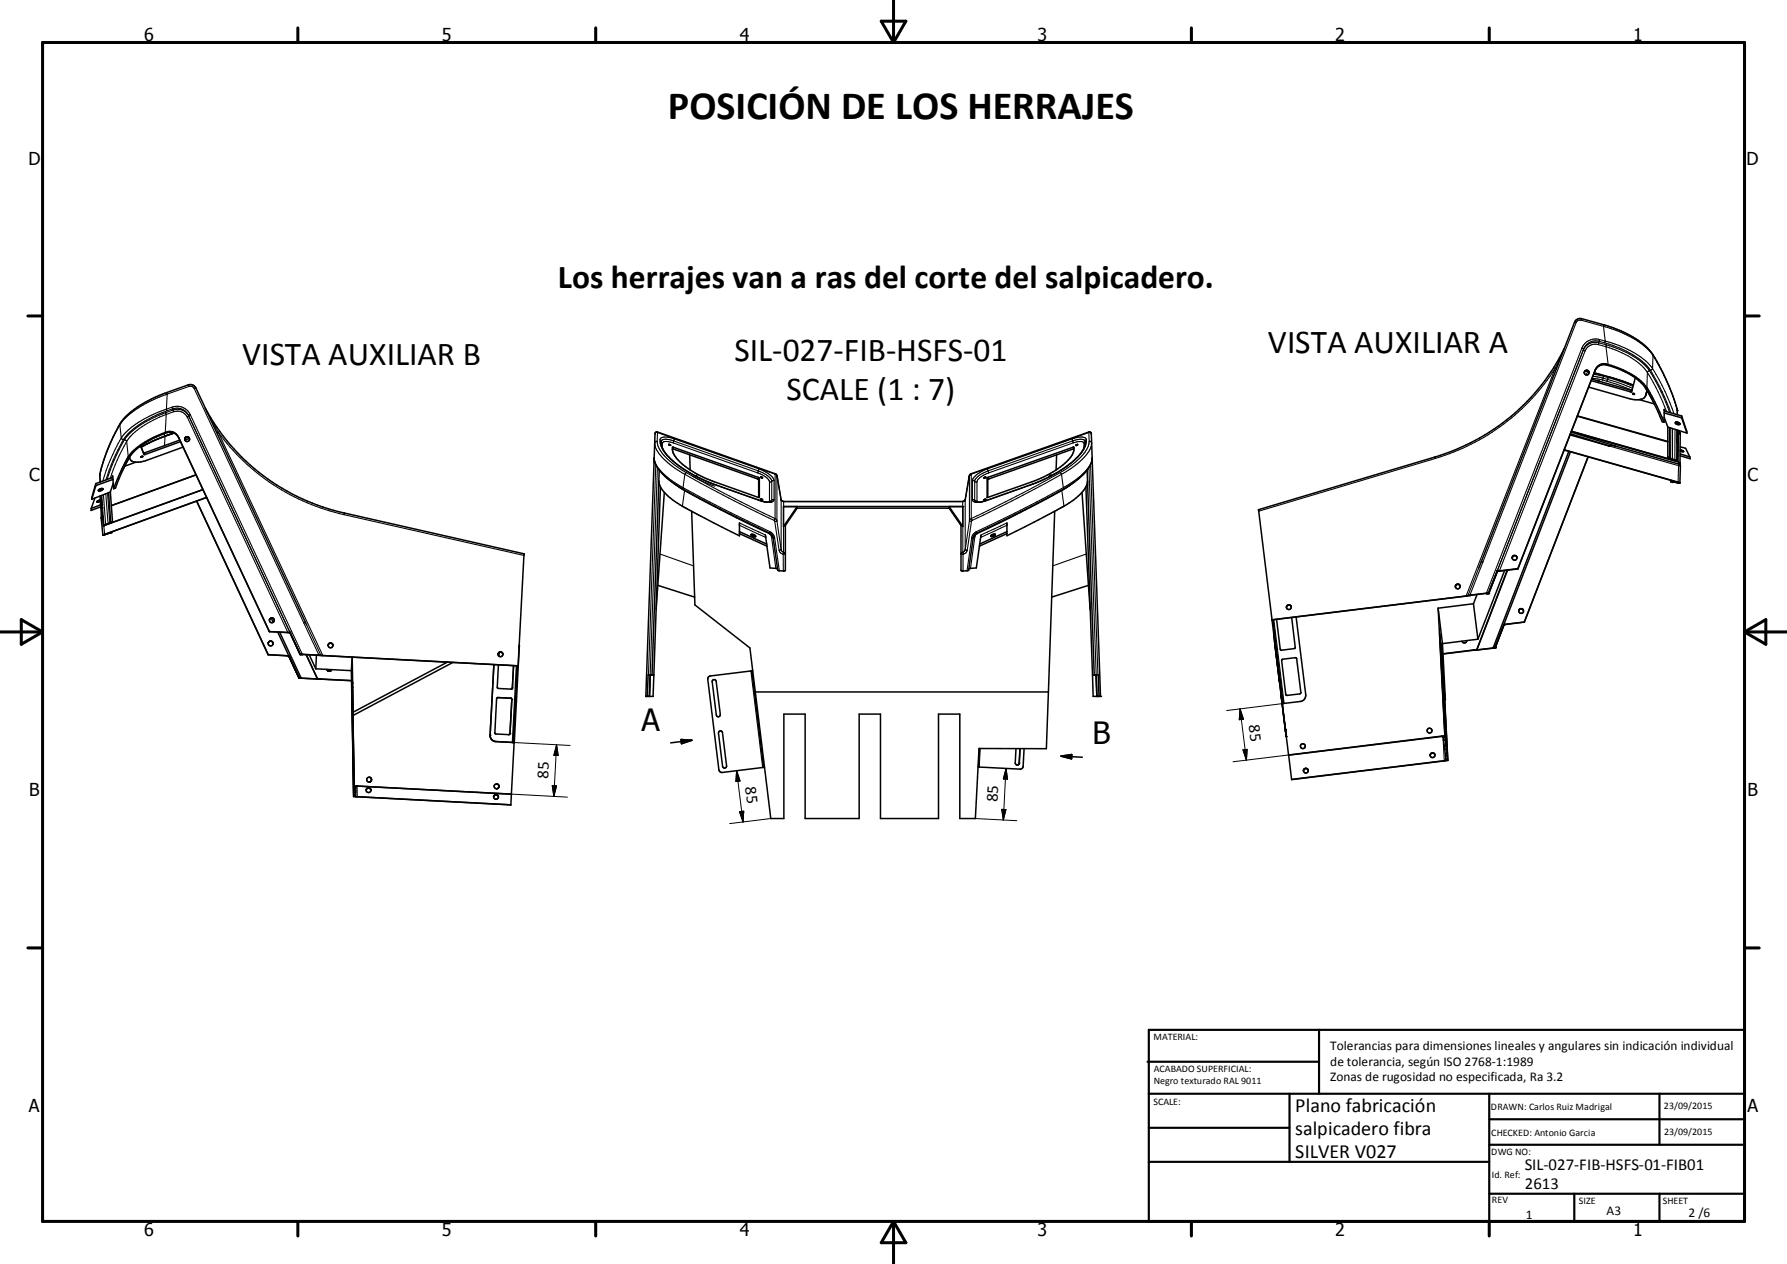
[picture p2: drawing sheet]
<svg xmlns="http://www.w3.org/2000/svg" width="420mm" height="297mm" viewBox="0 0 420 297" stroke-linecap="round" stroke-linejoin="round" font-family="sans-serif">
<g fill="none" stroke="#000" stroke-width=".36">
<path d="M48.2 95.9a49.3 49.3 0 0 0 32.8 24.7l42.2 9.5-1.4 26.4-50.7-2.7M367.7 81.9a49.1 49.1 0 0 1-30.4 25.5l-41.5 12.4 5.6 45.6M370.8 97.8l21.2 6M370.8 97.7l21.2 6M372.6 87.2h.8M372.9 87h.2M372.9 87l-.3 .2-.2 .5M372.9 87a.57 .57 0 0 0-.5 .6 .57 .57 0 0 0 .6 .5 .57 .57 0 0 0 .5-.6M373.1 87l.3 .2M373.4 87.2l.1 .3M373.4 91l9.5 2.7 1.3 .2h1.1M374.1 89.1l9.5 2.6"/>
<path d="M374.7 87.6l5.2 1.5 4 1.4M374.9 86.9l-18.1 46.8M374.9 86.9a2.28 2.28 0 0 1 3.1-1.2 16.8 16.8 0 0 1 9.1 5.4M375 87a2.3 2.3 0 0 1 3-1.1 21.3 21.3 0 0 1 6.3 2.9M375 87l-.1 .2M375.5 89.4l-.1 .1M375.5 89.4l.4 .2M383.7 92.5h.4l.1 .1zM384.2 92.6h.1M384.3 88.8l1.8 1.5 1 1.5M384.4 88.8l-1 3.3-9.4-2.7M385.3 93.9l3.5 1"/>
<path d="M387.1 91.1v.1M387.1 91.7l-.3 1.3-.4 .5-1.1 .4M387.1 91.2l.2 .2a51 51 0 0 1 3.8 7.8M387.1 91.8l2 3.7 1.6 3.6 .4 .1M387.1 91.8l-.3 1.2M391.1 98l.9 2.4M391.2 97v-.8l.4 .5 3.7 1M391.2 97l4.1 1.2M391.2 97l-.1 2.2M393.8 99.3a.6 .6 0 0 0 .4 .4 .6 .6 0 0 0 .7-.2l-.1-.1M393.8 99.2v.1M393.9 99.2h-.1"/>
<path d="M393.9 99.2l.9 .2M394 99.2l.2 .2M394.2 99.4h.6M394.2 97.5a6.6 6.6 0 0 0-.7-3.7 40.1 40.1 0 0 0-6.1-11.8 24.3 24.3 0 0 0-10.4-5.7l-5.2-1.4a1.46 1.46 0 0 0-1.7 .8l-22.5 57.8M394.2 99.2v.2M395.3 97.7l1.2 4.1M395.3 97.7v.5M395.3 98.2l1.2 3.6M22.3 117l-.9 2.5M22.5 113.6l-.9 3.7M22.5 113.6v.5M22.5 114.1l-.9 3.2"/>
<path d="M23.4 115h.1M23.5 116.6l.3 4.9M23.5 113.1v.2M23.6 117.5l-.8 .4 .8-.1M23.6 113.3a10.8 10.8 0 0 1 .9-5.5 27.6 27.6 0 0 1 4.9-9.8 26.4 26.4 0 0 1 9.8-5.7l5-1.9a1.48 1.48 0 0 1 1.8 .7l26.1 55.7M23.6 118.6l-2.2 .9M23.7 114.8v.1M23.7 119.1l-2.3 .8v-.4M23.8 116.4l.1 3.1 .4 4M23.9 114.8l-.6 .2M24.2 115l-.7 .4-.4-.1 .2-.3M24.2 114.9v.1"/>
<path d="M24.2 114.9a.69 .69 0 0 0-.9 .1M25.5 115.8l-3.9 1.5M25.5 115.8l.5 6.9M25.9 115.6l-.4 .2M25.9 115.6l.5 7M26.5 112.6v-.8l-.4 .5-3.6 1.3M26.5 112.6v.1M26.5 112.7l-4 1.4M26.5 112.7l.2 2.1M26.6 113.5l-.7 2.1M26.7 114.8l2.5-5.7a10.5 10.5 0 0 1 4.3-4.9 23 23 0 0 1 6.3-2.8 2.37 2.37 0 0 1 2.2 1.3l21.3 45.7 4.9 .3M29.3 109.5l-2.1 5.2-.5 .1"/>
<path d="M32 108.6l-2.7 1M33.1 104.8l.6 1.6M33.1 107.3h.5zM33.6 107.2v.1M33.7 106.4h.1M34.4 104.4l-1.2 .7M35.8 103.7l-1.4 .7M36.5 103.4l-.7 .3M38 102.8l-2.2 .9M40.1 102l-2.9 1.1M40.2 102l-1.5 .5M40.5 101.9l.4-.1z"/>
<path d="M40.5 101.9l-.4 .1M42 102.9a2.25 2.25 0 0 0-3.2-1.1 16.4 16.4 0 0 0-8.4 5.7l-1.1 2M42.3 103.4l-8.5 3M42.4 103.8l-8.4 3h-.2l-.8-2M43 105.1l-8.8 3.2a3.5 3.5 0 0 1-3.5-.2l-.3-.6M43.4 103.2a.57 .57 0 0 0 .6 .6 .57 .57 0 0 0 .6-.6M43.5 102.8v.2M43.5 102.9h.1M43.6 102.8v.1M43.8 102.7h.5l.3 .5M43.8 102.7l-.3 .1M43.8 102.6l-.3 .2"/>
<path d="M44 102.6l.5 .5M44.2 102.7l-.7 .3-.1 .2M44.5 103l-1 .4M46.1 111.6l-19.9 7.2 19.9-7.2M46.2 117.7l16.8 36.2M47.7 115l-23 8.4M48.6 116.9l-24 8.7M153.8 107.8a8.3 8.3 0 0 0 3.9 5.3l.3 .2a215.4 215.4 0 0 0 23 12l.6 .6 .1 .5 1.1 7.5 .4 .2h1.2l.2-.1v-10.6M153.8 107.8l.2-5.9 .4-.4 27.9 9.9 .3 .2 .1 .6 .9 5.3 .6 .3h42.3l.4-.3 .9-5.5 .4-.6 27.9-9.9 .4 .4 .2 5.9M153.8 107.8l-2 55.8h1.7l.2-5M154.9 113l-1.6 45.6M154.9 113a6.3 6.3 0 0 0 3.2 4.4l4.8 2.9 10.9 5.6v-3"/>
<path d="M155 110.5l-.1 2.5M155.2 114.4l-1.5 44.2M155.4 103.7a5.6 5.6 0 0 0 2.5 4.3 32 32 0 0 0 10.4 6l10.5 3.7 1.7 .3 .8-.2M156.1 115.7l-1.9 27.6M157.2 104.4l.4 .2zM157.6 104.6v.1M158.1 105.4l20.1 7.2 .1 4.3M158.1 105.1l20.2 7.1 .2 .1v4.6l-10.6-3.7a18.6 18.6 0 0 1-9.4-6.3l-.4-1.1zM162.1 106.9l.1 3.5M163.4 111.8l.4 .2M178.8 117.3l.4 .2zM178.8 112.1l.4 .2z"/>
<path d="M187.4 119.4l-2.8 4M187.4 119.4v-.4l-3.2 4.7M187.4 119.4h35.7M223.1 119.4l2.8 4.1M223.1 119.4v-.4l3.2 4.7M229.2 117.8h.1M231.3 112.2l.4-.1-.2 .2zM231.3 117.4l.4-.1-.4 .2zM232 112.3l20.4-7.2a4 4 0 0 1-1.7 3.4 23.5 23.5 0 0 1-8.1 4.7l-10.6 3.7zM232 116.9h.1M246.7 111.8l.4-.1-.3 .2zM248.4 106.9l-.2 3.5"/>
<path d="M252.4 105.4l-20.1 7.2-.1 .1v4.2M252.9 104.6v.1M253.3 104.5h.1M253.3 104.5l-.4 .2M253.3 104.5l-.4 .1M254.3 115.7l1.9 27.6M255.1 103.7a6.5 6.5 0 0 1-2.9 4.7 33.5 33.5 0 0 1-10 5.5l-10.8 3.9-1.2 .2-1-.2M255.2 114.4l1.6 44.2M255.5 110.5l.1 2.5M255.6 113l1.6 45.6M255.6 113a6.7 6.7 0 0 1-3.2 4.4l-4.2 2.6-11.5 5.9v-3M256.7 107.8a8.6 8.6 0 0 1-3.9 5.3l-1 .7a305.7 305.7 0 0 1-22.6 11.8l-.4 .6-1.1 7.8-1.7 .1"/>
<path d="M256.7 107.8l2 55.8h-1.8l-.1-5M367.7 105.7l26.8 7.7h-.2M367.7 105.7l27.1 7.7M368.7 106.1l-17.7 46.1M369 102.2l9.2 2.6M369.1 106.2l-17.7 45.8M369.1 101.9l9.1 2.9M369.3 101.5l10.4 3.3M369.4 101.4l24.8 7M369.4 101.3l24.4 7-1.8-.9M373.3 107.3l-15 38.9M378.2 104.8l.5-.2 .7 .1 15.5 4.5"/>
<path d="M392 107.4l.4 .1M392 100.4l.4 .1M392 100.4v7M392.4 107.5l1.8 .9M392.4 100.5l4.1 1.3M392.4 100.5v7M392.7 113.2l.8 .1M392.7 112.9v.3M393 112.9v.2M393 113.1h.1M393 113.1l-.3 .1M393 113.1l.5 .1"/>
<path d="M393.5 113.3l.8 .2M393.5 113.2l.8 .2M394.2 101v7.4M394.3 104.1h.1M394.3 113.3v.1M394.3 113.5h.6M394.7 101.2l.2 .6v7.5M394.8 113.4h.1M394.8 113.4l.1 .1M394.9 113.5h.1M394.9 105.7l.8 .4M394.9 106l.8 .1"/>
<path d="M394.9 109.2v4.3M394.9 106.7l2.3 .7M394.9 107.1l2.4 .7-.1-.4M394.9 105l1.3 .3 1 2.1M395.7 106.1h.1M23.8 121.5l.4 4.2M24.1 121.3l-.3 .2M24.3 123.5h.1M24.4 123.5h.1M24.6 125.6h.1M24.6 125.6l-.4 .1M24.7 123.4l-.3 .1"/>
<path d="M24.7 125.6h.1M24.8 123.3l-.5 .2M24.8 123.3l-.1 .1M25.4 123.1l-.6 .2M25.5 125.3l-.8 .3M25.5 125.3l-1.3 .4M26 125.2l-.5 .1M26 125.2h.3M26 125.1v.1M26 122.7l-.6 .4M26.3 125.2l-.8 .1M26.3 125v.2"/>
<path d="M26.4 122.6l-1 .5M26.4 122.6l-.4 .1M154.6 137.5l8.7 2.8M162.6 120.1l.7 22 13 10.2 1.2 10.3M173.8 124.9l6.4 2.9M173.8 125.4l6.5 2.9M176.5 125.6h.6l.5 .4h-.6zM176.7 125.9l.6 .2M179.9 125.7l.3 2.1M180.2 127.8l.1 .5M180.3 128.3l.7 5.2 1.7 .2M184.2 123.7v-4.7h42.1v4.7"/>
<path d="M184.5 123.4h.1M184.5 123.4l-.3 .3M225.9 123.4v10.7M225.9 123.4h.1M225.9 134.1h.1M226 123.4h-.1M226 123.4h.1M226 123.4l.3 .3M230.2 128.3l-.7 5.2-1.8 .2M230.3 127.8l-.1 .5M230.6 125.7l-.3 2.1M232.9 125.8l.5-.2a.27 .27 0 0 1 .3-.2 .27 .27 0 0 1 .2 .3l-.8 .4h-.2z"/>
<path d="M233.7 125.9l-.5 .2M236.7 124.9l-6.4 2.9M236.7 125.4l-6.5 2.9M247.9 120.1l-1.5 42.5M255.9 137.5l-8.7 2.8M343.1 137.4l.1 .4M343.1 137.5a.57 .57 0 0 0-.7-.1 .57 .57 0 0 0-.3 .5M343.1 137.4a.57 .57 0 0 0-1 .2 .57 .57 0 0 0 .6 .8 .57 .57 0 0 0 .5-.9M347.2 139.7l-.9 2.2M349.9 139.4l-50.9 6.3 46.6-5.8 3.8-.5 .5 .1M349.9 139.4v.1M351.9 134.1l.1 .2"/>
<path d="M351.9 134.1l-2 5.3M351.9 134.1l-1.5 4M352 134.3l-2.1 5.2M353.7 134.1l-6.3 16.1M354.3 134l-7.2 18.6M354.3 134l-7.2 18.7M356.4 130.7l.2 .3M356.4 130.7a.6 .6 0 0 0-.6-.1 .6 .6 0 0 0-.4 .6l.2-.5M356.8 133.7l-4.9 .4M356.8 133.7l-4.8 .6M63 153.9l4.9 .2M63 153.8l4.9 .3"/>
<path d="M63 153.8v.1M63.3 145.7l.2 .5h.7M63.5 150.7a.57 .57 0 0 0-.4 .8 .57 .57 0 0 0 .9 .1 .57 .57 0 0 0-.2-.9M63.5 150.7h.3M63.6 145.3l-.3 .5M63.6 145.3l-.3 .4M63.8 145.2l.3 .1M63.8 145.2l-.2 .1M63.8 145.2l.4 1M64.1 145.3l.4 .5M64.1 145.2l-.5 .1M64.1 145.2l.4 .6"/>
<path d="M64.3 145.4l.2 .4M64.5 145.8l-.3 .4M65.3 148.5l5 10.7M65.7 148.5l5.1 10.8M67.7 148.6h.5l2.4 5.2M67.9 154.1l2.4 5.2M68.2 148.7l2.4 5.1M68.2 148.7l2.3 5.1M70.3 159.3l.5 .1M70.3 159.2v.1M70.3 159.3h.1M70.3 159.2h.1"/>
<path d="M70.3 159.2l.5 .1M70.6 153.8h-.1M70.6 153.8h.3M70.7 159.3h.1M70.8 159.3l11.8 .7M70.8 159.4l4.8 .2M70.8 159.3h.1M71.1 153.8h.1M71.1 153.8l4.8 .2M71.1 153.8h-.6M72 153.8l2.6 5.7M72.7 153.9l1.5 3.3"/>
<path d="M74.2 157.2l8.4 .4M74.4 154l-.2 3.2M74.6 159.5h.1M74.9 154h.1M76.8 157.3l.1 .2M76.9 157.5l.4 .2 .5-.1M76.9 157.5l.3 .2 .5-.1M77.2 151.3a.57 .57 0 0 0 .3 .9 .57 .57 0 0 0 .8-.5M77.2 151.3l-.1 .3M77.9 151.2l.3 .3M77.9 151.2l-.7 .1M77.9 151.1l-.7 .2"/>
<path d="M77.9 151.1l.3 .4M77.9 157.4l-.2 .2M78.2 151.5l.1 .2M82.6 157.6l.5 29.6M82.8 154.4l-.2 3.2M82.8 154.4l.2 12.9M105.1 155.6l-22.1 11.7M106.4 155.7l-23.4 12.4M116.1 156.2l-.9 16.6 .2 .8 .9 .6M117.2 156.2l-.3 5.3 .3 .3 3.2 .1 .3-5.5M117.4 153.3l-.1 .9M118.2 153.6a.58 .58 0 0 0-.6-.4 .58 .58 0 0 0-.5 .6"/>
<path d="M121.6 156.5l-1 18M122 151.6l-1.1 22.9M152.8 158.6l-.2 5zM153.7 158.6h-1.4l-.1 5h.4M167.6 159.8l.5-.1 .2 .4 1 7.8a.47 .47 0 0 1-.4 .5 .47 .47 0 0 1-.5-.4l-1-7.8zM176.7 157.6l-9.9 1.3-.4 .3 2.6 21.7 .3 .5 .5 .1 9.7-1.2M176.7 157.6v.1M176.7 157.7l2.8 22.6M176.9 157.6h-.2M256.8 158.6h1.3l.2 5h-.5M257.6 158.6l.2 5M257.7 158.6l.1 5"/>
<path d="M299.2 145.6l2.4 19.7M299.4 149.1l.3 2.4M299.7 151.5l2.6 21.5M299.7 151.5v.6M299.7 151.5h.1M300.7 159.6v.1M300.7 159.7v.3M301.3 155l3.2-.5 .3 .2 1 8-.2 .3-3.1 .4-.2-.1zM303.4 142.3l.1 .4M303.4 142.3a.57 .57 0 0 0-.7-.1 .57 .57 0 0 0-.3 .6M303.6 145.1l.8 7.1-.2 .2-3 .4-.3-.3-.8-7M304.7 145l2.2 18.2a1.44 1.44 0 0 1-1.2 1.6l-4.1 .5"/>
<path d="M338 142.9l1.6 30M338 142.9l1 8.3M338.4 149.5h.1M338.5 149.5l-.1-.7 1.3 24.5M338.5 149.5l1.2 24.4M338.7 151.6h.1M338.7 151.6v-.6l1.2 24.4M338.7 151.6l1.3 24.4M339 153.9l1.3 24.8M339 153.9l-.1-.6 1.3 24.4M339 153.9h.1M339 151.2l.7 13.2"/>
<path d="M344.8 150.5a.58 .58 0 0 1-.5 .6 .58 .58 0 0 1-.7-.4M346.3 141.9l-8.3 1M346.3 141.9l1.1 8.3M347.1 152.6l-7.9 1M347.1 152.6v.1M347.4 150.2l-8.4 1M351 152.2l-3.9 .5M351.3 152.2l-12.1 1.5M351.3 152.2h.1M351.4 152.2h.1M351.4 152h.1M351.4 152l.1 .2"/>
<path d="M351.4 152.1l-.4 .1M351.5 152.2h-.1M353.5 146.7v.2M353.5 146.8h.1M353.5 146.7l-2 5.5 2-5.4M353.6 146.8h-.1M353.7 146.8h-.1M357 143.5v.2M357.2 143.2l-.2 .3M357.5 143l.3 .1M357.5 143l-.5 .5M357.8 143.1l.3 .4"/>
<path d="M358.1 143.5a.56 .56 0 0 1-.5 .6 .56 .56 0 0 1-.6-.5M358.3 146.2l-4.8 .5M358.3 146.2l-4.7 .6M82.7 162.2l.4 24.8M83 168.1l.2 16.6M83 167.3v.8M116.3 174.2l4.6 .3M116.3 174.2h.3M119.8 172.5l.5-8.2-.3-.2-3.1-.2-.2 .3-.4 8.1 .3 .2 3.1 .1M119.8 172.5l-.1 .1M120.7 173.3v-.3v.5M120.8 174.5l-.6 12.1"/>
<path d="M120.9 174.5h.1M121.2 164.7l-.1 .5 .1-.3M121.4 160.9l-.1 .5M160.1 173.8l2.5 .1-2.4 .9zM162.6 173.9l-5 .7M169 171.9l.5-.1 .3 .3 1 7.8a.47 .47 0 0 1-.4 .6 .47 .47 0 0 1-.6-.4zM177.5 162.6l3.7 29.7h3v-24.5h5v24.5h12.7v-24.5h5.1v24.5h13.6v-24.5h5v24.5h3.7l.8-16.4h15.8l.5-13.3M177.5 162.6h68.9M230.2 175.9l-.2 4.3M238.8 175.9l-.1 3.5 .3 .3 .5-.1M239.4 179.6l-.2 .1M239.7 175.9l-.3 3.7"/>
<path d="M240.7 175.9l-.2 4.3-.6 .5-9.9-.5M249.4 177.7l5 .2M249.4 177.7l2.5-.4v1zM300.7 160v.1M300.7 160.1h.1M301.1 163.4l.1 .4M301.1 163.5l.1 .3M301.2 163.8v.1M301.4 165.4l1.5 12M301.6 165.3l-.2 .1M302.1 171.5l.1 .3M302.1 171.4l.2 1.7"/>
<path d="M302.2 171.8v.2M302.3 173.1h.1M302.3 173v.1M302.9 177.4v.1M302.9 177.5l.7 5.6M337.3 177.4a.58 .58 0 0 0-.6-.4 .58 .58 0 0 0-.6 .6M339.2 173v.1M339.2 173l-36.3 4.5M339.2 173.1v.2h.5M339.3 173.3v.6M339.3 173.9l.2 1.5M339.5 162.5l.2 1.9"/>
<path d="M339.5 175.4l.1 .7M339.6 164.3l.1 .1M339.6 176.1l.2 1.6h.4M339.6 172.9l-36.7 4.5M339.6 172.9l.1 .4M339.7 173.9l.2 1.5M339.7 173.9h-.4M339.8 177.7v.6M339.8 178.3l.1 .3-.3 .1-36 4.4M339.8 178.3h.5v.4M339.9 175.4h-.4M340 176l.2 1.7"/>
<path d="M340 176l-.4 .1M340.3 178.7l-36.7 4.4M83.1 187.2l37 1.9M83.1 187v.2M83.1 187l.4 .1M83.2 186.1l-.1 .6 .5 .1M83.2 186.1h.4M83.2 185.8l.4 .1M83.2 185.8l-.4-24.6 .4 24.9M83.2 185.1v.7M83.2 185.1h.5M83.2 184.7l37 1.9"/>
<path d="M83.2 184.7v.1M83.2 184.8l.5 .1M83.2 184.8l-.4-24.5 .4 24.8M83.5 187.2l36.6 1.9M83.5 186.8v.4M83.6 187.2h.1M83.6 186.1v.7M83.6 185.9v.2M83.7 185.1l-.1 .8M84.1 184.7h-.4v.4M86.1 185.7a.57 .57 0 0 1 .6-.5 .57 .57 0 0 1 .5 .5M86.7 182.6l.5 .3"/>
<path d="M87.2 182.9l.1 .3M87.2 182.9a.57 .57 0 0 0-.8-.2 .57 .57 0 0 0-.1 .8 .57 .57 0 0 0 .8 .1M87.2 182.9l.1 .2M87.3 183.2l-.4 .6M87.3 183.2l-.1 .3M116 187.3a.57 .57 0 0 1 .6-.6 .57 .57 0 0 1 .6 .6M116.7 184.2l.4 .1M117.1 184.3l.2 .3v.4l-.4 .3M117.1 184.3a.57 .57 0 0 0-.9 .4 .57 .57 0 0 0 .7 .6M117.2 184.4l.1 .5-.4 .4M120.2 186.6l-.1 2.5M179.7 180.3h-.2"/>
<path d="M229.9 180.2h.1M306.4 181a.58 .58 0 0 1 .6-.4 .58 .58 0 0 1 .5 .5"/>
<circle cx="356" cy="131.1" r=".58"/>
<circle cx="117.6" cy="153.8" r=".56"/>
<circle cx="302.9" cy="142.7" r=".56"/>
<circle cx="306.2" cy="175.3" r=".57"/>
<circle cx="336" cy="171.7" r=".58"/>
<circle cx="336.7" cy="177.5" r=".57"/>
<circle cx="86.6" cy="185.7" r=".57"/>
<circle cx="116.6" cy="187.2" r=".56"/>
<circle cx="306.9" cy="181.1" r=".56"/>
</g>
<g fill="#000">
<circle cx="24" cy="119.3" r=".18"/>
<circle cx="184.2" cy="119" r=".18"/>
<circle cx="226.3" cy="119" r=".18"/>
<circle cx="378.2" cy="104.8" r=".18"/>
<circle cx="24.2" cy="125.7" r=".18"/>
<circle cx="24.3" cy="123.5" r=".18"/>
<circle cx="349.4" cy="139.5" r=".18"/>
<circle cx="349.9" cy="139.4" r=".18"/>
<circle cx="351.9" cy="134.1" r=".18"/>
<circle cx="67.8" cy="154.1" r=".18"/>
<circle cx="67.9" cy="154.1" r=".18"/>
<circle cx="68.2" cy="148.6" r=".18"/>
<circle cx="70.3" cy="159.3" r=".18"/>
<circle cx="70.3" cy="159.2" r=".18"/>
<circle cx="70.6" cy="153.8" r=".18"/>
<circle cx="70.6" cy="153.7" r=".18"/>
<circle cx="71.1" cy="153.8" r=".18"/>
<circle cx="299.4" cy="149.1" r=".18"/>
<circle cx="351.5" cy="152.1" r=".18"/>
<circle cx="351.5" cy="152.2" r=".18"/>
<circle cx="82.7" cy="162.4" r=".18"/>
<circle cx="82.8" cy="161.5" r=".18"/>
<circle cx="82.8" cy="160.5" r=".18"/>
<circle cx="120.7" cy="173.5" r=".18"/>
<circle cx="121.2" cy="164.7" r=".18"/>
<circle cx="121.3" cy="161.4" r=".18"/>
<circle cx="151.8" cy="163.6" r=".18"/>
<circle cx="257.8" cy="163.6" r=".18"/>
<circle cx="258.7" cy="163.6" r=".18"/>
<circle cx="302.1" cy="171.4" r=".18"/>
<circle cx="302.3" cy="173.1" r=".18"/>
</g>
<g fill="none" stroke="#000" stroke-width=".25">
<path d="M370.1 75.7l.4 .1M370.5 75.8l-22 56.3M371.7 75.2l5.2 1.5M371.7 75.2a1.01 1.01 0 0 0-1.2 .6M371.8 74.9l-.1 .3M376 79.8l-.1 .4M376 79.8a3.5 3.5 0 0 0-4.2 2M376 79.8l1.3 .3M376.9 76.7a22.8 22.8 0 0 1 11.3 6.3l.3 .5M376.9 76.7l.4 3.4M377 76.3v.1M377 76.4l-.1 .3"/>
<path d="M28.2 99.8a45.8 45.8 0 0 0-4.7 11.7M28.2 99.8l.3 3.1M28.2 99.6v.2M38.9 97l.2 .4M38.9 97a20.7 20.7 0 0 0-9.2 5.7l-.5 .7M39.1 97.4a18.6 18.6 0 0 0-9.3 6.3M39.1 97.4l-.3 4.2M39.1 96.1l.1 .4M39.1 96.1a21.4 21.4 0 0 0-10.6 6.8M39.2 92.3h.1M39.2 92.3l.1 .3M39.2 96.5l-4.8 2.2a14.4 14.4 0 0 0-5.4 4.6"/>
<path d="M39.3 92.6a23.1 23.1 0 0 0-11 7l-.1 .2M39.3 92.6l-.2 3.5M40.4 95.7l.2 .4M40.4 95.7l-1.3 .4M40.4 95.7a3.4 3.4 0 0 1 4.3 1.7M40.6 96.1l-1.4 .4M40.6 96.1a3 3 0 0 1 3.8 1.7M40.6 96.1l.1 .2M40.7 96.3l.1 .5M40.7 96.3l-1.8 .7M40.7 96.3a3 3 0 0 1 3.6 1.3M40.8 96.8a2.6 2.6 0 0 1 3.2 1.2"/>
<path d="M40.8 96.8l-1.7 .6M44 98l23.7 50.6M44.2 90.4l.1 .1M44.3 90.5l.1 .3M44.3 97.6l23.9 51M44.3 97.6l.1 .2M44.4 90.8a1 1 0 0 1 1.2 .5M44.4 90.8l-5.1 1.8M44.4 97.8l-.4 .2M44.7 97.4l26.4 56.4M44.7 97.4l-.4 .2M45.6 91.3l25.8 55.1"/>
<path d="M46 91.1h.1M46 91.1l-.4 .2M48.6 96.7l2.7 4.8M365.6 86.5l-21 53.5M365.6 86.5a50.3 50.3 0 0 1-28.2 21.2M365.6 86.5l.2 .1M367.3 82.9l-1.7 3.6M371.8 81.8l.4 .2M371.8 81.8l-22.4 57.6M372.2 82.2l.4 .3M372.2 82.2l-22.3 57.2M372.2 82l-20.3 52.1"/>
<path d="M372.2 82v.2M372.6 82.5l-20.2 51.6M372.6 87.2h.7M373.3 87.2h.1M373.3 87.2l-.5 .9M374.2 89l2.5 .3M374.4 88.4l2.4 .5M374.6 88l2.3 .4M374.7 87.6l3.8 1.1M374.9 86.9v.3M375.7 81a2.6 2.6 0 0 0-3.1 1.5M375.7 81l1.8 .5"/>
<path d="M375.8 80.5l-.1 .5M375.8 80.5a2.97 2.97 0 0 0-3.6 1.7M375.8 80.5l1.8 .5M375.9 80.2a3.1 3.1 0 0 0-3.7 1.8M375.9 80.2l1.3 .4M375.9 80.2l-.1 .3M376.7 89.3l1 .3M376.7 89.2v.1M376.8 88.9l4.1 1.2 2.8 1.1M376.8 88.9l-.1 .3M376.9 88.4l3.4 1 3.5 1.4M376.9 88.4l-.1 .5"/>
<path d="M377.2 80.6a19.3 19.3 0 0 1 10.7 6.4M377.3 80.1l-.1 .5M377.3 80.1a21.4 21.4 0 0 1 11 6.3l.1 .2M377.5 81.5a17.9 17.9 0 0 1 9.7 6M377.5 81.5l.5 4.2M377.6 81l-.1 .5M377.6 81a18.6 18.6 0 0 1 9.8 5.7l.3 .4M377.6 85.6v.2M377.7 89.6l2.3 .7 3.6 1.4M378 88.7l-.3 .9M378.5 88.7l5.4 1.8M378.5 88.7h.1"/>
<path d="M383.3 91.7l-.1 .4M387 92.4l-.2 .6M387.2 87.5a50.5 50.5 0 0 1 4.5 9.2M387.2 87.5l-.1 3.6M387.7 87.1l-.5 .4M387.7 87.1a49.9 49.9 0 0 1 4.8 9.9M387.9 87a50.9 50.9 0 0 1 4.8 10M388.4 86.6a52.1 52.1 0 0 1 5.1 10.6M388.4 86.6l-.5 .4M388.5 83.3v.2M388.5 83.5a54.2 54.2 0 0 1 5.7 12.8M388.5 83.5l-.1 3.1"/>
<path d="M391.2 96.2l.1 .4M394.1 99.2v.1M394.2 96.1v1.4M394.2 96.5h.1M394.2 99.2v.2M23.4 111.7h.1M23.5 111.4v.3M23.5 111.5l-.1 .1M23.5 111.7l.1 1.6M23.7 114.8v.1M23.8 116.4l.2 2.2M23.8 114.8v.1"/>
<path d="M23.9 119.5h.1M23.9 119.5l.4 4M23.9 116.4l.5 7M24 118.6h.1M24 119.3l-.1 .2M24 118.6l-.1 .9M24.3 116.3l.5 7M24.9 116l.5 7.1M25.3 115.9l.5 7M26.5 111.8l-.2 .4M28.5 102.9a46.6 46.6 0 0 0-4.3 10.2M28.5 102.9l.5 .4"/>
<path d="M29 103.3a43.7 43.7 0 0 0-4.1 9.5M29.2 103.4l.6 .3M29.2 103.4a46.6 46.6 0 0 0-4 9.3M29.8 103.7a46.6 46.6 0 0 0-3.9 8.7M29.8 103.7l.4 3.6M33.7 106.4l.1 .4M34 106.4l.1 .4M38.5 101.9l.2 .6M38.8 102.5l-.1 2.2M39.2 101.5l.1 .2M40.4 101.6l.1 .3M42 102.7v.2"/>
<path d="M51.3 101.5l24.6 52.5M51.3 101.5a49.9 49.9 0 0 0 29.6 19.4M51.3 101.5l-.4 .2M153.7 108.6l.3 .2M153.8 107.6a6.8 6.8 0 0 0 3 4.5l3.7 2.5M154.1 109.2l-1.7 49.4M154.5 103.7a7.9 7.9 0 0 0 3.6 5.2l3.2 2.2M154.5 103.7a.55 .55 0 0 0-.6 .3 .55 .55 0 0 0 0 .6 11.6 11.6 0 0 0 5.5 5.9l1.6 1M154.5 101.5v.1M154.5 109.9l-1.9 53.7M154.5 101.6v2.1M154.5 101.6l-.4 .1-.1 .3"/>
<path d="M154.5 101.6l27.7 9.8M154.8 114l.3 .1M155.1 103.4l.3 .3a1.66 1.66 0 0 1 2.1-.3l.9 .2M155.1 103.8l.3 .3M155.1 103.8a8 8 0 0 0 3.6 5 32.3 32.3 0 0 0 9.6 5.2M155.1 103.4v.4M155.4 104l.3 .2M155.4 104.5l.3 .2M158.2 104.1l-1.2-.3a1.25 1.25 0 0 0-1.3 .2l.1 1.5M158.2 104.1l19.9 7M158.3 113.5l2.2 1.6a290 290 0 0 0 20.3 10.3M158.3 105.1l-.1 .4"/>
<path d="M158.4 103.6l-.2 .5M158.4 103.6l19.8 7M158.5 103.1a3.9 3.9 0 0 0-3.1-.2l-.3 .5M158.5 103.1l-.1 .5M158.5 103.1l19.9 7.1M160.5 114.6l10.1 5.3 10.4 5M160.5 114.6v.3M160.9 115.2l-.5 3.8M161 111.5l11.6 6.2 9.4 4.6M161 111.5l-.5 3.1M161.3 111.1l8.9 4.8 12 6M161.3 111.1l-.3 .4"/>
<path d="M162.8 111.9l5.2 2.4M168.3 114h.1M168.3 114l10.3 3.6M178.1 111.1l.3 .1a5.3 5.3 0 0 1 2.3 1.6l.2 .3v4.6M178.2 112.2l-.2 .3M178.2 110.6l1.8 .9 .9 .7 .4 .6 .1 4.8M178.2 110.6l-.1 .5M178.4 110.2l.4 .1a4.9 4.9 0 0 1 3.1 2.6M178.4 110.2l-.2 .4M178.5 112.4l-.2 .4M178.5 116.8v.1M178.6 117.6h.1"/>
<path d="M180.9 117.7l-.1 .3M181.4 117.6l-.5 .1M181.4 117.6l-.1 .2M181.9 112.9l-1 .4M181.9 117.4l-.5 .2M181.9 112.9v4.5M181.9 117.4a1.08 1.08 0 0 1-1.4 .7l-1.9-.5M182.2 111.3v.1M182.2 111.4v10.5M182.2 111.4l.5 .6 .9 5.5M182.6 111.9h.1M182.6 111.9v10.5"/>
<path d="M182.7 112.2h.1M183.6 117.5l.3 .3 .3 .1h42.1l.4-.2 .2-.2M183.6 117.5v11.7M184.2 119v10.7M184.2 117.8h.1M184.2 117.8v1.2M226.3 117.8h.1M226.3 117.8l.1 16.4M226.9 117.5v11.7M227.8 112.2l.1-.3v10.5M227.8 112.2l-.9 5.3M227.8 112.2h.1"/>
<path d="M227.8 111.9v.1M228.3 111.4v10.5M228.3 111.4l-.4 .5M228.3 111.3v.1M228.6 117.4l.5 .2M228.6 117.4a1.27 1.27 0 0 0 1.7 .6l1.6-.4M228.6 112.9l1 .3M228.6 112.9v4.5M229.1 117.6l.1 .2M229.1 117.6l.5 .1M229.6 113.2v4.5M229.6 117.7l.1 .3"/>
<path d="M231.9 117.6h.1M232 112.4l.2 .3M232 116.8v.1M232.1 110.2l.2 .4M232.1 110.2l-1 .4a4.2 4.2 0 0 0-2.5 2.3M232.3 110.6l-2.3 1.2-.8 1-.1 4.8M232.3 110.6l.1 .5M232.3 112.1l.2 .4M232.4 111.1a4.2 4.2 0 0 0-2.8 2.1M242.2 114l-10.3 3.6M242.2 113.9v.1M249.2 111.1l-9 4.8-11.9 6"/>
<path d="M249.2 111.1l.3 .4M249.5 111.5l-11.6 6.2-9.4 4.6M249.5 111.5l.4 3.1M249.5 115.2l.1 .1M249.6 115.3l-12.3 6.4-7.6 3.7M249.6 115.3l.5 3.6M249.9 114.6l-10 5.3-10.4 5M249.9 114.6l.1 .3M252 103.1l.1 .5M252 103.1l-19.9 7.1M252 103.1l.3-.1a2.62 2.62 0 0 1 3 .1v.3M252.1 103.6l-19.8 7"/>
<path d="M252.1 103.6l.1 .5M252.2 113.5l-2.6 1.8M252.2 105.1l.1 .4M252.2 104.1l-19.8 7M252.2 104.1a2.27 2.27 0 0 1 2.6 0v.1M254.8 104.2l-.1 1.3M255 104.5l-.2 .2M255.1 104l-.3 .2M255.1 104v.1M255.3 103.8l-.2 .2M255.3 103.8a7.7 7.7 0 0 1-3.4 4.9l-4.1 2.8-3 1.5-2.6 1M255.3 103.4l-.2 .3-.2-.3-.8-.2-2 .4"/>
<path d="M255.3 103.4v.4M255.7 114l-.3 .1M255.9 101.6l.1 2.1M255.9 101.6l.4 .1 .2 .3M255.9 101.6l-27.6 9.8M256 101.5l-.1 .1M256 109.9l1.8 53.7M256 103.7v.2a8.2 8.2 0 0 1-3.6 5l-3.2 2.2M256 103.7a.55 .55 0 0 1 .6 .3 .55 .55 0 0 1-.1 .6 10 10 0 0 1-4.4 5.2l-2.6 1.7M256.3 109.2l1.8 49.4M256.7 107.6a7.2 7.2 0 0 1-3.3 4.7l-3.5 2.3M256.7 108.6l-.2 .2"/>
<path d="M337.3 107.4h.1M337.3 107.4l.1 .3M337.4 107.7l-41.5 12.4M369.3 101.5l25.2 7.1M378.2 104.8l16.4 4.6M392.7 100.6v7.1M393.1 100.7v7.2M393.7 100.9v7.2M393.8 113.2v.1M394.1 101v7.2M394.2 103.4h.1M394.2 103.4l.1 .8"/>
<path d="M394.2 101v2.4M394.2 101.4l.4 .1M394.2 101.9h.3M394.3 104.2v.2M394.3 104.4h.1M394.3 104.4l-.1 4M394.5 101.1l.1 .4M394.5 108.6l.2 .5M394.5 108.6l.4 .1M394.5 101.9l.4 .2M394.5 101.9v6.7M394.6 109.4l.4 .1"/>
<path d="M394.6 109.4l-.2 3.9M394.6 101.5l.3 .2M394.6 101.5l-.1 .4M394.7 109.1l-.1 .3M24 120.8l-.2 .1M24.1 121.3h.1M24.1 121.7h-.3M24.4 123.5l.2 2.1M25.3 125.4h.1M80.9 120.9l42.2 9.6M81 120.6l-.1 .3M155.1 130.2l7.9 2.8"/>
<path d="M173.8 123.4l6.2 2.9M173.8 122.9l6.1 2.8M180.8 125.4l.5 .8M181 124.9a2.07 2.07 0 0 1 1.1 1.5M181 124.9l-.2 .5M181.3 126.2l1.1 7.4M181.7 126.1l-.4 .1M181.7 126.4h.1M181.8 126.4h.3M182 122.3l.1 .2M182.1 126.4l1.1 7.7M182.1 122.5l1 6.8"/>
<path d="M182.2 121.9l.4 .5M182.2 121.9l-.2 .4M182.6 122.4l-.5 .1M182.6 122.4l1 6.8M183.1 129.3a1.15 1.15 0 0 0 1 .9M183.6 129.2l.1 .3 .5 .2M183.6 129.2l-.5 .1M184.1 130.2v4M184.2 129.7l-.1 .5M184.2 129.7l.3 .2 .1 .2M184.6 130.2h-.5M184.6 130.1v.1"/>
<path d="M225.9 130.1v.1M226.9 129.2l-.2 .3-.7 .4-.1 .2M226.9 129.2l.5 .1M227.4 129.3a1.11 1.11 0 0 1-1.5 .9M227.9 122.4l.4 .1M227.9 122.4l-1 6.8M228.3 121.9l.2 .4M228.3 121.9l-.4 .5M228.3 122.5l-.9 6.8M228.4 126.4l-1.1 7.7M228.4 126.4h.3M228.5 122.3l-.2 .2"/>
<path d="M228.8 126.1l.3 .1M229.1 126.2l-1 7.4M229.5 124.9a1.91 1.91 0 0 0-1.1 1.5M229.5 124.9l.2 .5M229.7 125.4l-.4 .3-.2 .5M236.7 123.4l-6.2 2.9M236.7 122.9l-6.1 2.8M255.3 130.2l-7.9 2.8M347.6 133.5l-2.6 6.4M348.2 132l.3 .1M348.5 132.1l-3 7.8M349.9 139.4h.1"/>
<path d="M67.8 154.1h.1M67.9 154.1l2.4 5.2M70.3 159.3h.1M70.6 153.7v.1M71.4 146.4l3.6 7.6M71.8 146.2l-.4 .2M72.1 146.8l3.3 7.2M121.3 156.4l-.9 18.1M121.6 156.5l-1 18h.3M122 152.4h.1M176.5 157.7l2.8 22.6M177.1 159h-.2"/>
<path d="M299.4 149.1l2.7 22.3M299.4 145.6l2.4 19.7M299.7 152.1h.1M300.7 159.7h.1M351.5 152.2h.1M353.5 146.8h.1M353.5 146.8l-2 5.3M115.2 172.8h.1M116.5 174.2h.1M117 163.9h.1M119.9 172.3h.1M120 164.1h.1"/>
<path d="M120.3 164.4h.1M120.4 174.5h.1M120.4 161.6h.1M120.7 173.7l.2 .1M120.7 173h.1M121.1 165.2h.1M121.4 160.9h.1M152.2 163.6h.1M179.5 178.9h-.2M230 178.8h.1M230.4 175.9l-.2 4.3M239.6 179.3h.1"/>
<path d="M258.2 163.6h.1M301.2 163.9h.1M301.5 164.6l-.2 .1M302.1 171.4h.1M302.1 171.6h.1M302.3 173.1h.1M339.2 173l.3 5.7M83.9 184.7l.1 2.5"/>
</g>
<g fill="none" stroke="#000" stroke-width=".71">
<path d="M10 10h400v277h-400zM70 6.6v3.4M140 6.6v3.4M207.1 5h5.8l-2.9 5zM210 0v10M280 6.6v3.4M350 6.6v3.4M6.6 74.2h3.4M410 74.2h3.5M0 148.5h10M5 145.6l5 2.9-5 2.9zM410 148.5h10.1"/>
<path d="M410 148.5l5.1-2.9v5.8zM6.6 222.7h3.4M410 222.7h3.5M70 287v3.4M140 287v3.4M210 287v10M210 287l2.9 5h-5.8zM280 287v3.4M350 287v3.4"/>
</g>
<g fill="none" stroke="#000" stroke-width=".51">
<path d="M269.7 249.5h40.3M270 242h140v45h-140zM270 257h140M303.1 257v16M310 242v15M350 257v30M390.1 257v12M270 265h33.1M270 273h80M350 269h60M350 263h60M350 280.5h60"/>
<path d="M370 280.5v6.5M390.1 280.5v6.5"/>
</g>
<path d="M160.1 173.8l2.5 .1-2.4 .9zM249.4 177.7l2.5-.4v1z" fill="#000" stroke="#000" stroke-width=".36"/>
<g fill="none" stroke="#000" stroke-width=".24">
<path d="M120.4 174.5l13.6 .7M130.8 175l-.6 12.1M130.8 175l.4 2.5h-1zM291.5 166.6l1.5 12M291.5 166.6l.8 2.4-1 .1zM292.2 176.2l.9-.1-.1 2.5zM301.8 165.3l-13.5 1.7M302.9 177.4l-13.1 1.6M120.2 186.6l13.2 .7M129.8 184.6l1 .1-.6 2.4zM173.1 181.1l1.5 12.1M173.1 181.1l.9 2.4-1 .1z"/>
<path d="M173.8 190.7l1-.1-.2 2.6zM181.2 192.3l-9.7 1.2M229.3 192.3l9.7 .5M235.5 190.2h.9l-.6 2.5zM236.5 180.6l-.7 12.1M236.5 180.6l.3 2.5-1-.1z"/>
</g>
<path d="M130.8 175l.4 2.5h-1zM292.2 176.2l.9-.1-.1 2.5zM291.5 166.6l.8 2.4-1 .1zM129.8 184.6l1 .1-.6 2.4zM173.8 190.7l1-.1-.2 2.6zM173.1 181.1l.9 2.4-1 .1zM235.5 190.2h.9l-.6 2.5zM236.5 180.6l.3 2.5-1-.1z" fill="#000" stroke="#000" stroke-width=".24"/>
<text font-size="9.4" x="157" y="28">POSICIÓN DE LOS HERRAJES</text>
<g font-size="7.9">
<text x="131.1" y="67.6">Los herrajes van a ras del corte del salpicadero.</text>
<text x="298" y="83">VISTA AUXILIAR A</text>
<text x="56.9" y="85.9">VISTA AUXILIAR B</text>
<text x="172.6" y="84.9">SIL-027-FIB-HSFS-01</text>
<text x="184.8" y="93.9">SCALE (1 : 7)</text>
</g>
<g font-size="7.2">
<text x="150.8" y="171.9">A</text>
<text x="256.8" y="174.8">B</text>
</g>
<g font-size="4.7">
<text x="304.5" y="261.2">Plano fabricación</text>
<text x="304.5" y="266.6">salpicadero fibra</text>
<text x="304.5" y="272">SILVER V027</text>
</g>
<g font-size="4.2">
<text x="33.9" y="9.6">6</text>
<text x="103.9" y="9.6">5</text>
<text x="173.9" y="9.6">4</text>
<text x="243.8" y="9.6">3</text>
<text x="313.9" y="9.6">2</text>
<text x="383.9" y="9.6">1</text>
<text x="6.7" y="38.7">D</text>
<text x="410.5" y="38.7">D</text>
<text x="6.9" y="112.9">C</text>
<text x="410.7" y="112.9">C</text>
<text x="6.9" y="187.1">B</text>
<text x="410.7" y="187.1">B</text>
<text x="6.8" y="261.4">A</text>
<text x="410.7" y="261.4">A</text>
<text x="33.9" y="290.4">6</text>
<text x="103.9" y="290.4">5</text>
<text x="173.9" y="290.4">4</text>
<text x="243.8" y="290.4">3</text>
<text x="313.9" y="290.4">2</text>
<text x="383.9" y="290.4">1</text>
</g>
<g font-size="3.9">
<text x="293.5" y="170.4" transform="rotate(83 293.5 170.4)">85</text>
<text x="128.9" y="183" transform="rotate(-87 128.9 183)">85</text>
<text x="175.2" y="184.9" transform="rotate(83 175.2 184.9)">85</text>
<text x="234.4" y="188.6" transform="rotate(-87 234.4 188.6)">85</text>
<text x="358.4" y="274.9">SIL-027-FIB-HSFS-01-FIB01</text>
<text x="358.4" y="279.4">2613</text>
</g>
<g font-size="3.1">
<text x="312.7" y="246.8">Tolerancias para dimensiones lineales y angulares sin indicación individual</text>
<text x="312.7" y="250.4">de tolerancia, según ISO 2768-1:1989</text>
<text x="312.7" y="254">Zonas de rugosidad no especificada, Ra 3.2</text>
<text x="358.6" y="286.5">1</text>
<text x="377.6" y="285.6">A3</text>
<text x="396.9" y="285.9">2 /6</text>
</g>
<g font-size="2.4">
<text x="271.1" y="244.4">MATERIAL:</text>
<text x="271.2" y="252">ACABADO SUPERFICIAL:</text>
<text x="271.2" y="254.7">Negro texturado RAL 9011</text>
<text x="271.1" y="259.7">SCALE:</text>
<text x="350.4" y="260.8">DRAWN: Carlos Ruiz Madrigal</text>
<text x="391.1" y="260.6">23/09/2015</text>
<text x="350.5" y="267">CHECKED: Antonio Garcia</text>
<text x="391.2" y="266.7">23/09/2015</text>
<text x="350.5" y="271.4">DWG NO:</text>
<text x="350.7" y="276.9">Id. Ref:</text>
<text x="350.7" y="282.8">REV</text>
<text x="371.1" y="282.9">SIZE</text>
<text x="390.8" y="283">SHEET</text>
</g>
</svg>
